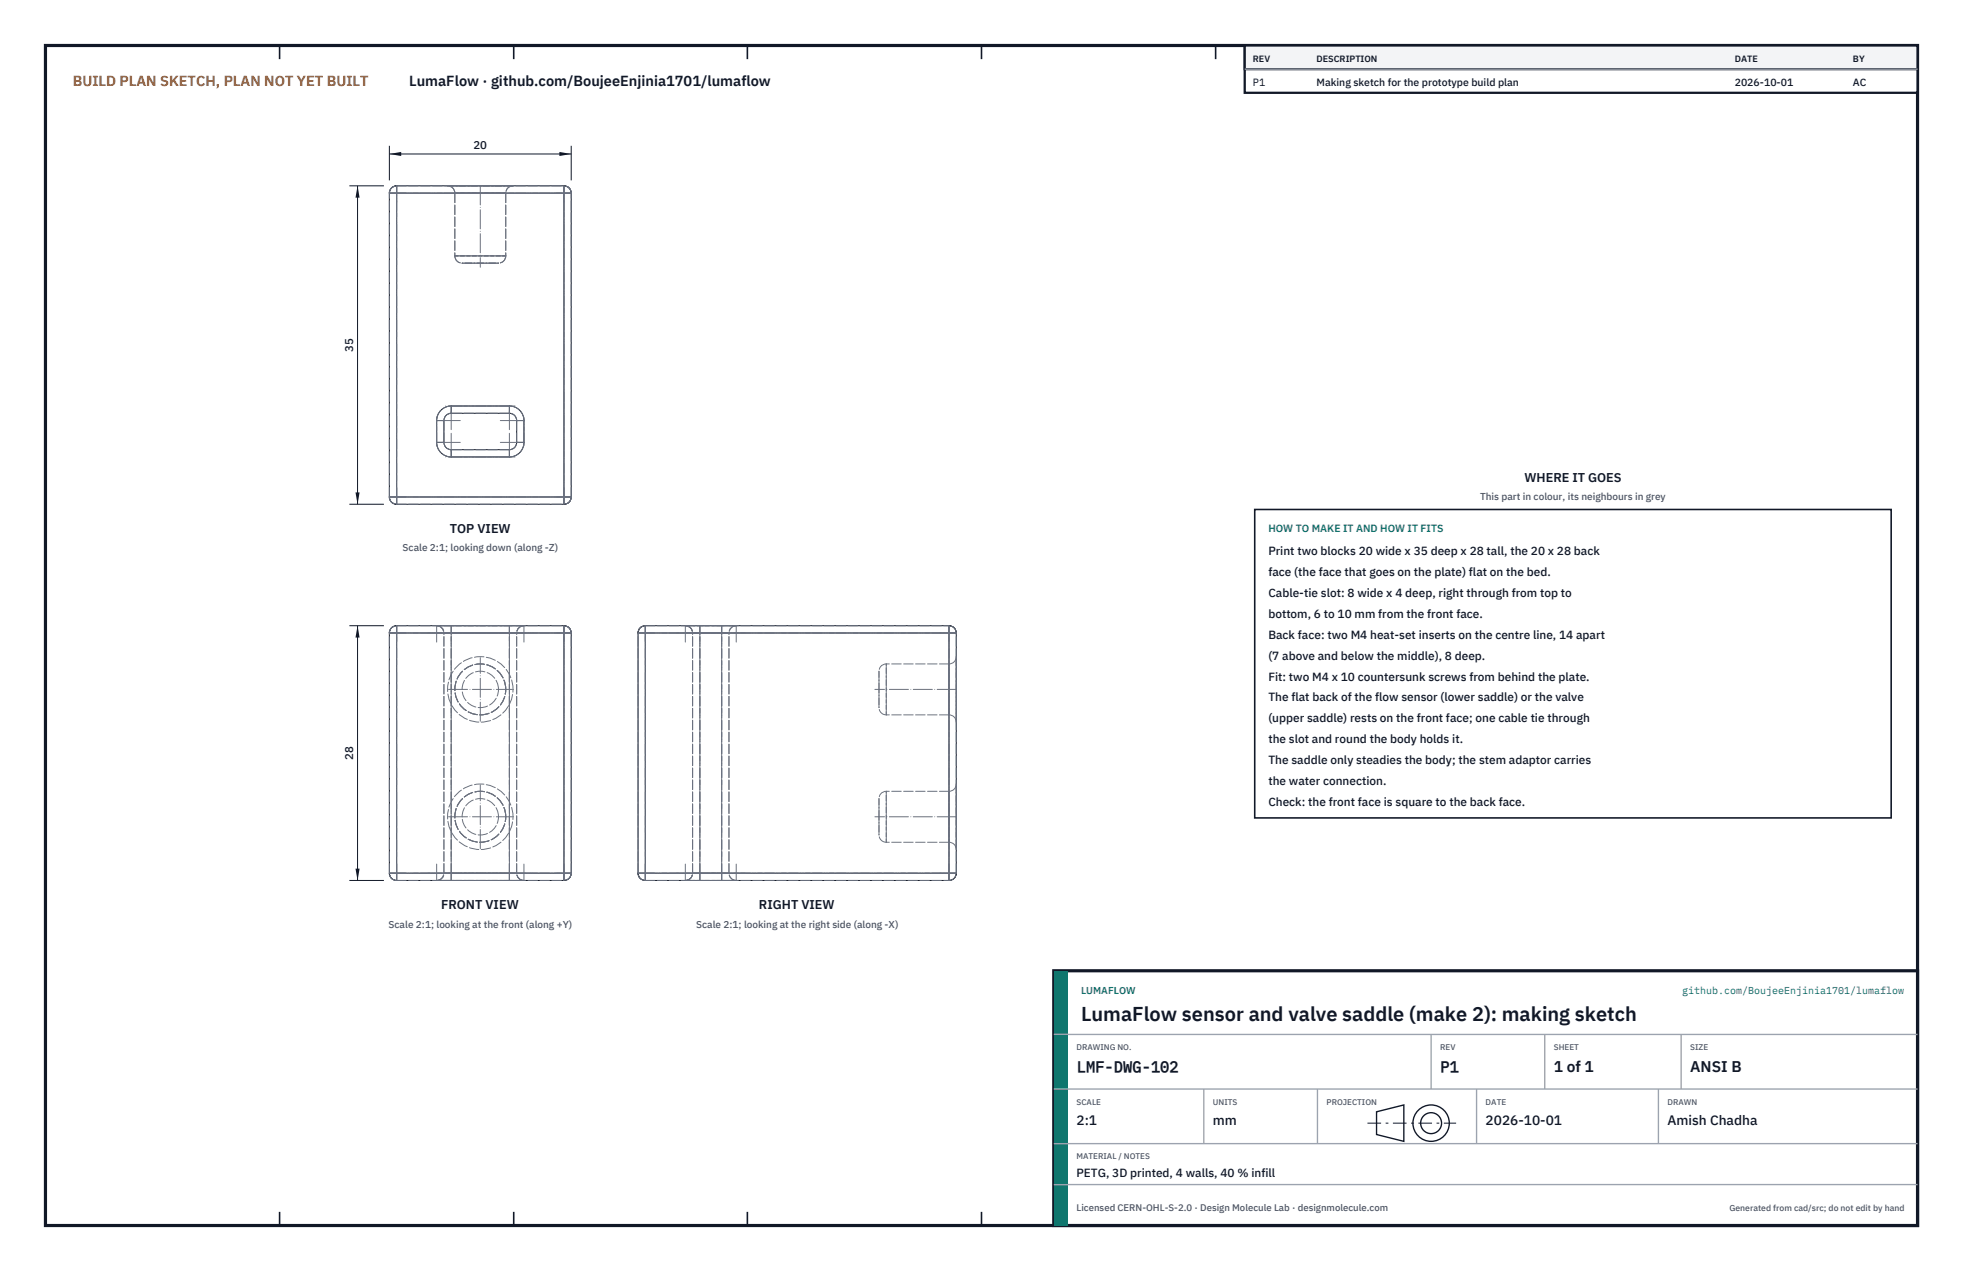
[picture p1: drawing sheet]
<svg xmlns="http://www.w3.org/2000/svg" width="432mm" height="279mm" viewBox="0 0 432 279" stroke-linecap="round" stroke-linejoin="round" font-family="sans-serif">
<path d="M10 10h411.8v259.4h-411.8z" fill="none" stroke="#111827" stroke-width=".7" stroke-linecap="butt"/>
<g fill="none" stroke="#111827" stroke-width=".35">
<path d="M61.5 10v3M113 10v3M164.4 10v3M215.9 10v3M267.4 10v3M318.9 10v3M370.3 10v3M61.5 266.4v3M113 266.4v3M164.4 266.4v3M215.9 266.4v3M267.4 266.4v3"/>
<path d="M318.9 266.4v3M370.3 266.4v3"/>
</g>
<g fill="none" stroke="#111727" stroke-width=".22">
<path d="M85.7 42.5h1.6M85.7 42.5v66.8M87.3 40.9a1.6 1.6 0 0 0-1.6 1.6M87.3 40.9v1.6M87.3 42.5v66.8M87.3 40.9h36.8M87.3 42.5h36.8M124.1 40.9a1.6 1.6 0 0 1 1.6 1.6M124.1 40.9v1.6M124.1 42.5h1.6M124.1 42.5v66.8M125.7 42.5v66.8"/>
<path d="M96.1 97.3a3.2 3.2 0 0 0 3.2 3.2M96.1 97.3h1.6M96.1 92.5h1.6M96.1 92.5v4.8M97.7 97.3a1.6 1.6 0 0 0 1.6 1.6M97.7 92.5v4.8M99.3 90.8a1.6 1.6 0 0 0-1.6 1.7M99.3 89.2a3.2 3.2 0 0 0-3.2 3.3M99.3 98.9v1.6M99.3 89.2v1.6M99.3 98.9h12.8M99.3 90.8h12.8"/>
<path d="M99.3 89.2h12.8M112.1 90.8a1.6 1.6 0 0 1 1.6 1.7M112.1 89.2a3.2 3.2 0 0 1 3.2 3.3M112.1 98.9v1.6M112.1 89.2v1.6M113.7 97.3a1.6 1.6 0 0 1-1.6 1.6M113.7 97.3h1.6M113.7 92.5h1.6M113.7 92.5v4.8M115.3 97.3a3.2 3.2 0 0 1-3.2 3.2M115.3 92.5v4.8M85.7 109.3a1.6 1.6 0 0 0 1.6 1.6"/>
<path d="M85.7 109.3h1.6M87.3 109.3v1.6M87.3 110.9h36.8M87.3 109.3h36.8M99.3 100.5h12.8M124.1 109.3v1.6M124.1 109.3h1.6M125.7 109.3a1.6 1.6 0 0 1-1.6 1.6M85.7 139.2h1.6M85.7 139.2v52.7M87.3 137.6a1.6 1.6 0 0 0-1.6 1.6M87.3 137.6v1.6"/>
<path d="M87.3 137.6h36.8M87.3 139.2v52.7M87.3 139.2h36.8M124.1 137.6a1.6 1.6 0 0 1 1.6 1.6M124.1 137.6v1.6M124.1 139.2h1.6M124.1 139.2v52.7M125.7 139.2v52.7M140.4 139.2h1.6M140.4 139.2v52.7M142 137.6a1.6 1.6 0 0 0-1.6 1.6M142 137.6v1.6"/>
<path d="M142 137.6h66.8M142 139.2h66.8M142 139.2v52.7M208.8 137.6a1.6 1.6 0 0 1 1.6 1.6M208.8 137.6v1.6M208.8 139.2h1.6M208.8 139.2v52.7M210.4 139.2v52.7M85.7 191.9a1.6 1.6 0 0 0 1.6 1.6M85.7 191.9h1.6M87.3 191.9v1.6M87.3 193.5h36.8"/>
<path d="M87.3 191.9h36.8M124.1 191.9v1.6M124.1 191.9h1.6M125.7 191.9a1.6 1.6 0 0 1-1.6 1.6M140.4 191.9a1.6 1.6 0 0 0 1.6 1.6M140.4 191.9h1.6M142 191.9v1.6M142 193.5h66.8M142 191.9h66.8M208.8 191.9v1.6M208.8 191.9h1.6M210.4 191.9a1.6 1.6 0 0 1-1.6 1.6"/>
</g>
<g fill="none" stroke="#6a7180" stroke-width=".22" stroke-dasharray="2.1 .5">
<path d="M85.7 42.5a1.6 1.6 0 0 1 1.6-1.6M87.3 40.9h36.8M87.3 42.5h-1.6M87.3 42.5h36.8M87.3 42.5v-1.6M98.5 40.9h14.4M100.1 42.5a1.6 1.6 0 0 0-1.6-1.6M100.1 42.5v13.8M100.1 56.3a1.6 1.6 0 0 0 1.6 1.5M100.1 42.5h11.2M100.1 56.3h11.2M101.7 57.8h8"/>
<path d="M109.7 57.8h-8M111.3 42.5v13.8M111.3 56.3a1.6 1.6 0 0 1-1.6 1.5M111.3 42.5h-11.2M111.3 56.3h-11.2M112.9 40.9h-14.4M112.9 40.9a1.6 1.6 0 0 0-1.6 1.6M124.1 40.9v1.6M125.7 42.5a1.6 1.6 0 0 0-1.6-1.6M125.7 42.5h-1.6M96.1 97.3v-4.8M96.1 97.3h1.6"/>
<path d="M96.1 92.5h1.6M97.7 97.3v-4.8M99.3 98.9a1.6 1.6 0 0 1-1.6-1.6M99.3 90.8a1.6 1.6 0 0 0-1.6 1.7M99.3 89.2a3.2 3.2 0 0 0-3.2 3.3M99.3 89.2v1.6M112.1 98.9h-12.8M112.1 98.9a1.6 1.6 0 0 0 1.6-1.6M112.1 90.8h-12.8M112.1 89.2h-12.8M112.1 89.2v1.6M113.7 97.3v-4.8"/>
<path d="M113.7 92.5a1.6 1.6 0 0 0-1.6-1.7M115.3 97.3v-4.8M115.3 92.5a3.2 3.2 0 0 0-3.2-3.3M115.3 97.3h-1.6M115.3 92.5h-1.6M85.7 109.3v-66.8M85.7 109.3a1.6 1.6 0 0 0 1.6 1.6M87.3 110.9h36.8M87.3 109.3h-1.6M87.3 109.3v-66.8M87.3 109.3v1.6M87.3 109.3h36.8"/>
<path d="M99.3 100.5a3.2 3.2 0 0 1-3.2-3.2M99.3 100.5v-1.6M112.1 100.5h-12.8M112.1 100.5a3.2 3.2 0 0 0 3.2-3.2M112.1 100.5v-1.6M124.1 109.3v-66.8M124.1 110.9v-1.6M125.7 109.3v-66.8M125.7 109.3a1.6 1.6 0 0 1-1.6 1.6M125.7 109.3h-1.6M85.7 139.2a1.6 1.6 0 0 1 1.6-1.6M87.3 137.6h36.8"/>
<path d="M87.3 139.2h-1.6M87.3 139.2v-1.6M87.3 139.2h36.8M96.1 137.6a1.6 1.6 0 0 1 1.6 1.6M99.3 137.6h-3.2M99.3 137.6v1.6M99.3 139.2h-1.6M112.1 137.6h-12.8M112.1 137.6h3.2M112.1 137.6v1.6M112.1 139.2h-12.8M112.1 139.2h1.6"/>
<path d="M113.7 139.2h-1.6M115.3 137.6h-3.2M115.3 137.6a1.6 1.6 0 0 0-1.6 1.6M124.1 137.6v1.6M125.7 139.2a1.6 1.6 0 0 0-1.6-1.6M125.7 139.2h-1.6M142 137.6h66.8M142 137.6a1.6 1.6 0 0 0-1.6 1.6M142 139.2h66.8M142 139.2h-1.6M142 137.6v1.6M150.8 137.6h3.2"/>
<path d="M150.8 137.6a1.6 1.6 0 0 1 1.6 1.6M152.4 139.2h1.6M154 137.6h4.7M154 137.6v1.6M154 139.2h4.7M158.7 137.6h3.2M158.7 137.6v1.6M158.7 139.2h1.6M160.3 139.2h-1.6M161.9 137.6h-3.2M161.9 137.6a1.6 1.6 0 0 0-1.6 1.6M208.8 139.2v-1.6"/>
<path d="M210.4 139.2a1.6 1.6 0 0 0-1.6-1.6M210.4 139.2h-1.6M193.3 151.5v-3.9M193.3 147.6v8M193.3 155.6v-4.1M195 146a1.6 1.6 0 0 0-1.7 1.6M195 157.2a1.6 1.6 0 0 1-1.7-1.6M195 151.5v-5.5M195 146v11.2M195 157.2v-5.7M208.8 146a1.6 1.6 0 0 0 1.6-1.6M208.8 157.2a1.6 1.6 0 0 1 1.6 1.5"/>
<path d="M208.8 146h-13.8M208.8 157.2h-13.8M208.8 151.5v-5.5M208.8 146v11.2M208.8 157.2v-5.7M210.4 151.5v-7.1M210.4 144.4v14.3M210.4 158.7v-7.2M193.3 179.6v-4.1M193.3 175.5v8.1M195 173.9a1.6 1.6 0 0 0-1.7 1.6M195 179.6v-5.7"/>
<path d="M195 173.9v11.3M208.8 173.9a1.6 1.6 0 0 0 1.6-1.6M208.8 173.9h-13.8M208.8 179.6v-5.7M208.8 173.9v11.3M210.4 179.6v-7.3M210.4 172.3v14.5M85.7 191.9v-52.7M85.7 191.9h1.6M87.3 193.5h36.8M87.3 193.5a1.6 1.6 0 0 1-1.6-1.6M87.3 191.9v-52.7"/>
<path d="M87.3 193.5v-1.6M87.3 191.9h36.8M96.1 193.5a1.6 1.6 0 0 0 1.6-1.6M97.7 191.9v-52.7M99.3 193.5h-3.2M99.3 193.5v-1.6M99.3 191.9h-1.6M99.3 191.9v-52.7M112.1 193.5h-12.8M112.1 193.5h3.2M112.1 193.5v-1.6M112.1 191.9h-12.8"/>
<path d="M112.1 191.9h1.6M112.1 191.9v-52.7M113.7 191.9v-52.7M113.7 191.9h-1.6M115.3 193.5h-3.2M115.3 193.5a1.6 1.6 0 0 1-1.6-1.6M124.1 191.9v-52.7M124.1 191.9v1.6M125.7 191.9v-52.7M125.7 191.9a1.6 1.6 0 0 1-1.6 1.6M125.7 191.9h-1.6M140.4 191.9v-52.7"/>
<path d="M142 193.5h66.8M142 193.5a1.6 1.6 0 0 1-1.6-1.6M142 191.9v-52.7M142 191.9h66.8M142 191.9h-1.6M142 193.5v-1.6M150.8 193.5h3.2M150.8 193.5a1.6 1.6 0 0 0 1.6-1.6M152.4 191.9v-52.7M152.4 191.9h1.6M154 193.5h4.7M154 193.5v-1.6"/>
<path d="M154 191.9h4.7M154 191.9v-52.7M158.7 193.5h3.2M158.7 193.5v-1.6M158.7 191.9h1.6M158.7 191.9v-52.7M160.3 191.9v-52.7M160.3 191.9h-1.6M161.9 193.5h-3.2M161.9 193.5a1.6 1.6 0 0 1-1.6-1.6M193.3 183.6v-4M195 185.2a1.6 1.6 0 0 1-1.7-1.6"/>
<path d="M195 185.2v-5.6M208.8 193.5a1.6 1.6 0 0 0 1.6-1.6M208.8 185.2a1.6 1.6 0 0 1 1.6 1.6M208.8 185.2h-13.8M208.8 191.9v-52.7M208.8 193.5v-1.6M208.8 191.9h1.6M208.8 185.2v-5.6M210.4 191.9v-52.7M210.4 186.8v-7.2"/>
<circle cx="105.6" cy="151.5" r="7.2"/>
<circle cx="105.6" cy="151.5" r="5.6"/>
<circle cx="105.7" cy="151.5" r="4"/>
<circle cx="105.6" cy="179.5" r="7.2"/>
<circle cx="105.6" cy="179.5" r="4"/>
<circle cx="105.6" cy="179.5" r="5.6"/>
</g>
<g fill="none" stroke="#6a7180" stroke-width=".22" stroke-dasharray="4.2 .5 0 .5">
<path d="M85.7 42.5h3.5M85.7 42.5h40M87.3 44.4v-3.5M105.6 40.9v17.8M122.1 42.5h3.6M124.1 44.4v-3.5M96.1 98v-6.3M97.3 97.3h4M97.3 92.5h4M99.3 99.3v-4.1M99.3 94.5v-4M110.1 97.3h4"/>
<path d="M110.1 92.5h4M112.1 99.3v-4.1M112.1 94.5v-4M113.3 89.2h-15.3M115.3 98v-6.3M85.7 109.3h3.5M85.7 109.3h40M87.3 110.9v-3.6M87.3 110.9v-70M113.3 100.5h-15.3M122.1 109.3h3.6M124.1 110.9v-3.6"/>
<path d="M124.1 110.9v-70M85.7 139.2h3.5M85.7 139.2h40M94.1 139.2h4M113.2 139.2h4.1M113.3 139.2h-15.3M122.1 139.2h3.6M140.4 139.2h3.5M140.4 139.2h70M148.8 139.2h3.9M153.2 139.2h6.3M160 139.2h4"/>
<path d="M206.7 139.2h3.7M87.3 141.1v-3.5M96.1 141.1v-3.5M98.7 151.5h14M105.6 158.6v-14M115.3 141.1v-3.5M124.1 141.1v-3.5M142 141.1v-3.5M150.8 141.1v-3.5M161.9 141.1v-3.5M208.8 141.1v-3.5M210.4 151.5h-18"/>
<path d="M98.7 179.6h14M210.4 179.6h-18M85.7 191.9h3.5M85.7 191.9h40M87.3 193.5v-3.5M87.3 193.5v-55.9M94.1 191.9h4M96.1 193.5v-3.5M99.3 193.5v-55.9M105.6 186.6v-14.1M112.1 193.5v-55.9M113.2 191.9h4.1"/>
<path d="M113.3 191.9h-15.3M115.3 193.5v-3.5M122.1 191.9h3.6M124.1 193.5v-3.5M124.1 193.5v-55.9M140.4 191.9h3.5M140.4 191.9h70M142 193.5v-3.5M142 193.5v-55.9M148.8 191.9h3.9M150.8 193.5v-3.5M153.2 191.9h6.3"/>
<path d="M154 193.5v-55.9M158.7 193.5v-55.9M160 191.9h4M161.9 193.5v-3.5M206.7 191.9h3.7M208.8 193.5v-3.5M208.8 193.5v-55.9"/>
</g>
<path d="M85.7 32.1v7.6M85.7 33.9h39.9M125.6 32.1v7.6" fill="none" stroke="#111827" stroke-width=".22"/>
<path d="M85.7 33.9l2.6-.5v.9zM123 33.4v.9l2.6-.4z" fill="#111827"/>
<path d="M76.9 40.9h7.6M78.7 40.9v69.9M76.9 110.8h7.6" fill="none" stroke="#111827" stroke-width=".22"/>
<path d="M78.7 40.9l-.5 2.6h.9zM78.2 108.2h.9l-.4 2.6z" fill="#111827"/>
<path d="M76.9 137.6h7.6M78.7 137.6v55.9M76.9 193.5h7.6" fill="none" stroke="#111827" stroke-width=".22"/>
<path d="M78.7 137.6l-.5 2.6h.9zM78.2 190.9h.9l-.4 2.6z" fill="#111827"/>
<path d="M276 112h140v67.8h-140z" fill="#fff" stroke="#111827" stroke-width=".35"/>
<path d="M273.8 10h148v10.4h-148z" fill="#fff" stroke="#111827" stroke-width=".5"/>
<path d="M273.8 10h148v5.2h-148z" fill="#f3f4f6" stroke="#111827" stroke-width=".5"/>
<path d="M273.8 15.2h148" fill="none" stroke="#9ca3af" stroke-width=".3"/>
<path d="M231.8 213.4h190v56h-190z" fill="#fff" stroke="#111827" stroke-width=".7" stroke-linecap="butt"/>
<path d="M231.8 213.4h3v56h-3z" fill="#0f766e"/>
<path d="M231.8 227.4h190M231.8 239.4h190M264.8 239.4v12M289.8 239.4v12M314.8 227.4v12M324.8 239.4v12M339.8 227.4v12M364.8 239.4v12M369.8 227.4v12M231.8 251.4h190M231.8 260.4h190" fill="none" stroke="#9ca3af" stroke-width=".3"/>
<g fill="none" stroke="#111827" stroke-width=".3">
<path d="M302.8 244.4l6-1.5v8l-6-1.5z"/>
<circle cx="314.8" cy="246.9" r="4"/>
<circle cx="314.8" cy="246.9" r="2.3"/>
</g>
<path d="M300.8 246.9h19.5" fill="none" stroke="#111827" stroke-width=".22" stroke-dasharray="3 1 .6 1" stroke-linecap="butt"/>
<text font-size="4.4" fill="#111827" x="237.8" y="224.4">LumaFlow sensor and valve saddle (make 2): making sketch</text>
<g font-size="3.4" fill="#111827">
<text x="236.8" y="235.6">LMF-DWG-102</text>
<text x="316.8" y="235.6">P1</text>
<text x="341.8" y="235.6">1 of 1</text>
<text x="371.8" y="235.6">ANSI B</text>
</g>
<text font-size="3.2" fill="#b45309" x="16" y="19">BUILD PLAN SKETCH, PLAN NOT YET BUILT</text>
<text font-size="3.2" fill="#111827" x="90" y="19">LumaFlow · github.com/BoujeeEnjinia1701/lumaflow</text>
<g font-size="3" fill="#111827">
<text x="236.8" y="247.2">2:1</text>
<text x="266.8" y="247.2">mm</text>
<text x="326.8" y="247.2">2026-10-01</text>
<text x="366.8" y="247.2">Amish Chadha</text>
</g>
<g font-size="2.8" fill="#111827">
<text x="335.3" y="106">WHERE IT GOES</text>
<text x="99" y="117.2">TOP VIEW</text>
<text x="97" y="199.9">FRONT VIEW</text>
<text x="167" y="199.9">RIGHT VIEW</text>
</g>
<g font-size="2.6" fill="#111827">
<text x="279" y="122">Print two blocks 20 wide x 35 deep x 28 tall, the 20 x 28 back</text>
<text x="279" y="126.6">face (the face that goes on the plate) flat on the bed.</text>
<text x="279" y="131.2">Cable-tie slot: 8 wide x 4 deep, right through from top to</text>
<text x="279" y="135.8">bottom, 6 to 10 mm from the front face.</text>
<text x="279" y="140.4">Back face: two M4 heat-set inserts on the centre line, 14 apart</text>
<text x="279" y="145">(7 above and below the middle), 8 deep.</text>
<text x="279" y="149.6">Fit: two M4 x 10 countersunk screws from behind the plate.</text>
<text x="279" y="154.2">The flat back of the flow sensor (lower saddle) or the valve</text>
<text x="279" y="158.8">(upper saddle) rests on the front face; one cable tie through</text>
<text x="279" y="163.4">the slot and round the body holds it.</text>
<text x="279" y="168">The saddle only steadies the body; the stem adaptor carries</text>
<text x="279" y="172.6">the water connection.</text>
<text x="279" y="177.2">Check: the front face is square to the back face.</text>
<text x="236.8" y="258.8">PETG, 3D printed, 4 walls, 40 % infill</text>
</g>
<g font-size="2.5" fill="#111827">
<text x="104.1" y="32.8">20</text>
<text x="77.6" y="77.3" transform="rotate(-90 77.6 77.3)">35</text>
<text x="77.6" y="167.1" transform="rotate(-90 77.6 167.1)">28</text>
</g>
<g font-size="2.3" fill="#111827">
<text x="275.6" y="18.8">P1</text>
<text x="289.6" y="18.8">Making sketch for the prototype build plan</text>
<text x="381.6" y="18.8">2026-10-01</text>
<text x="407.6" y="18.8">AC</text>
</g>
<text font-size="2.3" fill="#0f766e" x="279" y="117">HOW TO MAKE IT AND HOW IT FITS</text>
<g font-size="2.2" fill="#4b5563">
<text x="325.6" y="110">This part in colour, its neighbours in grey</text>
<text x="88.6" y="121.2">Scale 2:1; looking down (along -Z)</text>
<text x="85.5" y="203.9">Scale 2:1; looking at the front (along +Y)</text>
<text x="153.1" y="203.9">Scale 2:1; looking at the right side (along -X)</text>
</g>
<g font-size="2.2" fill="#0f766e">
<text x="237.8" y="218.4">LUMAFLOW</text>
<text x="370" y="218.4">github.com/BoujeeEnjinia1701/lumaflow</text>
</g>
<text font-size="2.1" fill="#4b5563" x="236.8" y="266.2">Licensed CERN-OHL-S-2.0 · Design Molecule Lab · designmolecule.com</text>
<g font-size="2" fill="#111827">
<text x="275.6" y="13.6">REV</text>
<text x="289.6" y="13.6">DESCRIPTION</text>
<text x="381.6" y="13.6">DATE</text>
<text x="407.6" y="13.6">BY</text>
</g>
<text font-size="1.9" fill="#4b5563" x="380.4" y="266.2">Generated from cad/src; do not edit by hand</text>
<g font-size="1.8" fill="#4b5563">
<text x="236.8" y="230.8">DRAWING NO.</text>
<text x="316.8" y="230.8">REV</text>
<text x="341.8" y="230.8">SHEET</text>
<text x="371.8" y="230.8">SIZE</text>
<text x="236.8" y="242.8">SCALE</text>
<text x="266.8" y="242.8">UNITS</text>
<text x="291.8" y="242.8">PROJECTION</text>
<text x="326.8" y="242.8">DATE</text>
<text x="366.8" y="242.8">DRAWN</text>
<text x="236.8" y="254.8">MATERIAL / NOTES</text>
</g>
</svg>
